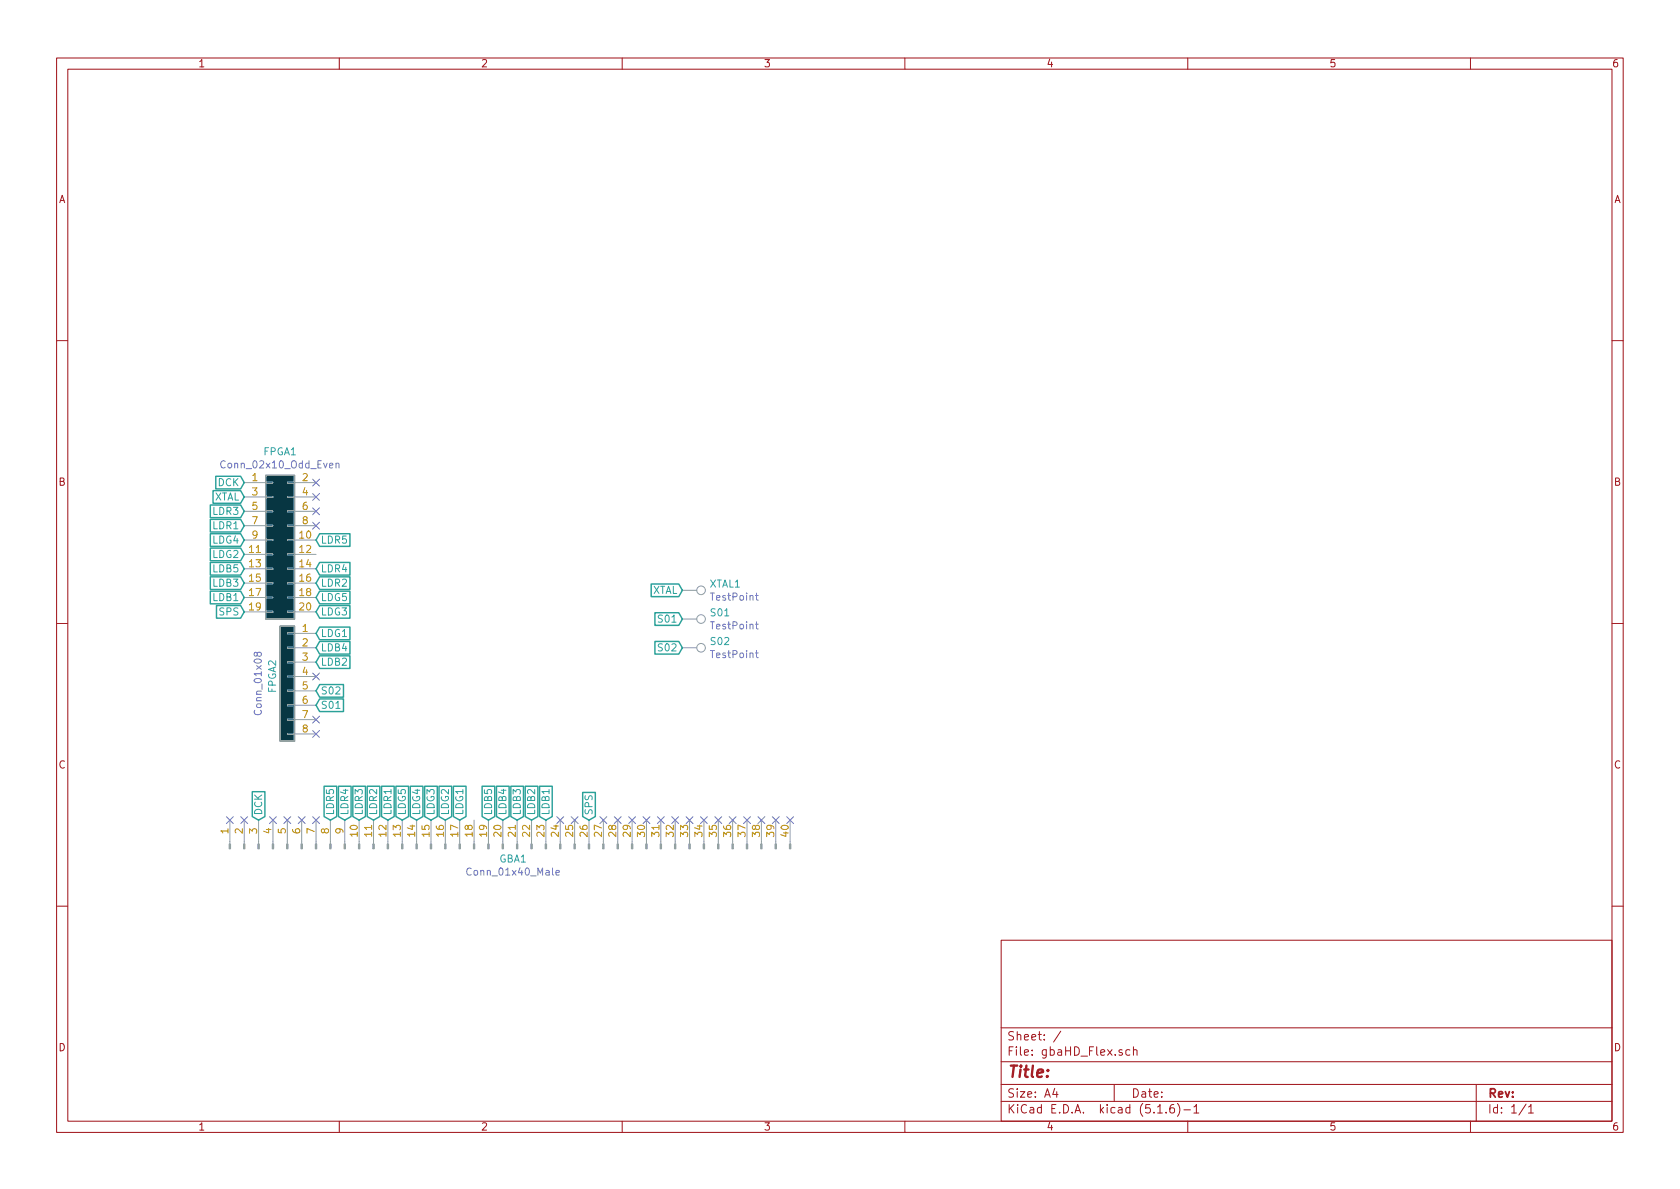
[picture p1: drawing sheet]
<svg xmlns="http://www.w3.org/2000/svg" width="297mm" height="210mm" viewBox="0 0 297 210" stroke-linecap="round" stroke-linejoin="round" font-family="sans-serif">
<g fill="none" stroke="#9f1017" stroke-width=".18">
<path d="M10 10.3h277v189.9h-277zM12 12.2h273v186.1h-273zM60 10.3v1.9M110 10.3v1.9M160 10.3v1.9M210 10.3v1.9M260 10.3v1.9M10 60.2h2M285 60.2h2M10 110.3h2M285 110.3h2M10 160.2h2"/>
<path d="M177 166.3h108v32h-108zM285 160.2h2M60 198.3v1.9M110 198.3v1.9M160 198.3v1.9M177 194.8h108M177 191.8h108M177 187.8h108M177 181.8h108M186.5 192.5l-.4 1h1M186.8 193v1M187.6 182.3l-1.3 2"/>
<path d="M197 191.8v3M199.8 185.7l-.5-.1-.2 .3v.6l.2 .1 .5-.1M200.4 185.7l.2-.1 .4 .1v.9M200.4 185.1v1.5M204.7 196.8h.8M206.2 196.7v.1M207.5 195.3a.59 .59 0 0 0-.7 .7v.5l.2 .2 .4 .1 .2-.1 .1-.5-.2-.2-.4-.1-.3 .3M208.2 195.1a1.71 1.71 0 0 1 0 2.3M209.3 196.3h1.2M210 198.3v1.9M211.1 195.8l.4-.5v1.5M211.1 196.8h.9"/>
<path d="M260 198.3v1.9M261 191.8v6.5M269.8 195.2l-1.2 2M270.3 195.8l.4-.5v1.5M270.3 196.8h.8"/>
</g>
<g fill="#073642" stroke="#073642" stroke-width=".18">
<path d="M49.5 110.7h2.6v20.4h-2.6z"/>
<path d="M47 84.1h5.1v25.4h-5.1z"/>
</g>
<path d="M47 84.1h5.1v25.4h-5.1zM49.5 110.7h2.6v20.4h-2.6z" fill="none" stroke="#93a1a1" stroke-width=".25"/>
<g fill="none" stroke="#93a1a1" stroke-width=".18">
<path d="M43.2 85.3h3.8M43.2 95.5h3.8M43.2 98h3.8M43.2 87.9h3.8M43.2 90.4h3.8M43.2 93h3.8M47 97.9h1.3v.3h-1.3zM47 92.8h1.3v.3h-1.3zM47 90.3h1.3v.2h-1.3zM47 87.8h1.3v.2h-1.3zM47 85.2h1.3v.3h-1.3zM47 95.4h1.3v.2h-1.3z"/>
<path d="M50.8 97.9h1.3v.3h-1.3zM50.8 92.8h1.3v.3h-1.3zM50.8 90.3h1.3v.2h-1.3zM50.8 87.8h1.3v.2h-1.3zM50.8 85.2h1.3v.3h-1.3zM50.8 95.4h1.3v.2h-1.3zM52.1 85.3h3.8M52.1 95.5h3.8M52.1 98h3.8M52.1 87.9h3.8M52.1 90.4h3.8M52.1 93h3.8"/>
<path d="M43.2 100.6h3.8M43.2 103.1h3.8M43.2 105.7h3.8M43.2 108.2h3.8M47 100.5h1.3v.2h-1.3zM47 103h1.3v.2h-1.3zM47 105.5h1.3v.3h-1.3zM47 108.1h1.3v.2h-1.3zM50.8 117h1.3v.2h-1.3zM50.8 114.4h1.3v.3h-1.3zM50.8 111.9h1.3v.2h-1.3zM50.8 119.5h1.3v.3h-1.3z"/>
<path d="M50.8 100.5h1.3v.2h-1.3zM50.8 103h1.3v.2h-1.3zM50.8 105.5h1.3v.3h-1.3zM50.8 108.1h1.3v.2h-1.3zM52.1 112h3.8M52.1 114.5h3.8M52.1 117.1h3.8M52.1 119.6h3.8M52.1 100.6h3.8M52.1 103.1h3.8M52.1 105.7h3.8M52.1 108.2h3.8"/>
<path d="M120.6 114.5h2.6M120.6 109.5h2.6M120.6 104.4h2.6M50.8 124.6h1.3v.2h-1.3zM50.8 127.1h1.3v.3h-1.3zM50.8 129.7h1.3v.2h-1.3zM50.8 122h1.3v.3h-1.3zM52.1 122.2h3.8M52.1 124.7h3.8M52.1 127.2h3.8M52.1 129.8h3.8M40.6 145v4.2"/>
<path d="M43.2 145v4.2M45.7 145v4.2M48.3 145v4.2M50.8 145v4.2M53.3 145v4.2M55.9 145v4.2M58.4 145v4.2M61 145v4.2M63.5 145v4.2M66 145v4.2M68.6 145v4.2M71.1 145v4.2"/>
<path d="M73.7 145v4.2M76.2 145v4.2M78.7 145v4.2M81.3 145v4.2M83.8 145v4.2M86.4 145v4.2M88.9 145v4.2M91.4 145v4.2M94 145v4.2M96.5 145v4.2M99.1 145v4.2M101.6 145v4.2"/>
<path d="M104.1 145v4.2M106.7 145v4.2M109.2 145v4.2M111.8 145v4.2M114.3 145v4.2M116.8 145v4.2M119.4 145v4.2M121.9 145v4.2M124.5 145v4.2M127 145v4.2M129.5 145v4.2M132.1 145v4.2"/>
<path d="M134.6 145v4.2M137.2 145v4.2M139.7 145v4.2"/>
<circle cx="124" cy="114.5" r=".76"/>
<circle cx="124" cy="104.4" r=".76"/>
<circle cx="124" cy="109.5" r=".76"/>
</g>
<g fill="none" stroke="#6c71c4" stroke-width=".18">
<path d="M55.3 84.7l1.2 1.2M55.3 92.3l1.2 1.3M55.3 89.8l1.2 1.2M55.3 87.3l1.2 1.2M56.5 84.7l-1.2 1.2M56.5 92.3l-1.2 1.3M56.5 89.8l-1.2 1.2M56.5 87.3l-1.2 1.2M59.4 82l.2-.1 .3 .1v.7M59.4 81.9v.8M45.5 115.6l.2-.3h.3l.2 .3-.1 .4h-.4l-.2-.1-.1-.5h-.4l-.1 .4 .2 .2h.3l.1-.2M55.3 119l1.2 1.2"/>
<path d="M56.5 119l-1.2 1.2M133.6 115.5h.5M133.6 110.4h.5M133.6 105.3h.5M133.8 115v1.1l.3 .2M133.8 110v1l.3 .2M133.8 104.9v1.1l.3 .1M55.3 126.6l1.2 1.3M55.3 129.2l1.2 1.2M56.5 126.6l-1.2 1.3M56.5 129.2l-1.2 1.2M40 144.4l1.2 1.2"/>
<path d="M41.2 144.4l-1.2 1.2M42.6 144.4l1.2 1.2M43.8 144.4l-1.2 1.2M47.7 144.4l1.2 1.2M48.9 144.4l-1.2 1.2M50.2 144.4l1.2 1.2M51.4 144.4l-1.2 1.2M52.7 144.4l1.2 1.2M53.9 144.4l-1.2 1.2M55.3 144.4l1.2 1.2M56.5 144.4l-1.2 1.2M98.3 154.3l.6-.1v-.2l-.4-.1-.2 .2 .1 .6h.5"/>
<path d="M98.5 144.4l1.2 1.2M99.7 144.4l-1.2 1.2M101 144.4l1.2 1.2M102.2 144.4l-1.2 1.2M106.1 144.4l1.2 1.2M107.3 144.4l-1.2 1.2M108.6 144.4l1.2 1.2M109.8 144.4l-1.2 1.2M111.2 144.4l1.2 1.2M112.4 144.4l-1.2 1.2M113.7 144.4l1.2 1.2M114.9 144.4l-1.2 1.2"/>
<path d="M116.2 144.4l1.2 1.2M117.4 144.4l-1.2 1.2M118.8 144.4l1.2 1.2M120 144.4l-1.2 1.2M121.3 144.4l1.2 1.2M122.5 144.4l-1.2 1.2M123.9 144.4l1.2 1.2M125.1 144.4l-1.2 1.2M126.4 144.4l1.2 1.2M127.6 144.4l-1.2 1.2M128.9 144.4l1.2 1.2M130.1 144.4l-1.2 1.2"/>
<path d="M131.5 144.4l1.2 1.2M132.7 144.4l-1.2 1.2M134 144.4l1.2 1.2M135.2 144.4l-1.2 1.2M136.6 144.4l1.2 1.2M137.8 144.4l-1.2 1.2M139.1 144.4l1.2 1.2M140.3 144.4l-1.2 1.2"/>
</g>
<g fill="#93a1a1" stroke="#93a1a1" stroke-width=".18">
<path d="M139.6 149.2h.2v.9h-.2z"/>
<path d="M137 149.2h.3v.9h-.3z"/>
<path d="M134.5 149.2h.2v.9h-.2z"/>
<path d="M132 149.2h.2v.9h-.2z"/>
<path d="M129.4 149.2h.3v.9h-.3z"/>
<path d="M126.9 149.2h.2v.9h-.2z"/>
<path d="M124.3 149.2h.3v.9h-.3z"/>
<path d="M121.8 149.2h.2v.9h-.2z"/>
<path d="M119.3 149.2h.2v.9h-.2z"/>
<path d="M116.7 149.2h.3v.9h-.3z"/>
<path d="M114.2 149.2h.2v.9h-.2z"/>
<path d="M111.6 149.2h.3v.9h-.3z"/>
<path d="M109.1 149.2h.2v.9h-.2z"/>
<path d="M106.6 149.2h.2v.9h-.2z"/>
<path d="M104 149.2h.3v.9h-.3z"/>
<path d="M101.5 149.2h.2v.9h-.2z"/>
<path d="M98.9 149.2h.3v.9h-.3z"/>
<path d="M96.4 149.2h.2v.9h-.2z"/>
<path d="M93.9 149.2h.2v.9h-.2z"/>
<path d="M91.3 149.2h.3v.9h-.3z"/>
<path d="M88.8 149.2h.2v.9h-.2z"/>
<path d="M86.2 149.2h.3v.9h-.3z"/>
<path d="M83.7 149.2h.2v.9h-.2z"/>
<path d="M81.2 149.2h.2v.9h-.2z"/>
<path d="M78.6 149.2h.3v.9h-.3z"/>
<path d="M76.1 149.2h.2v.9h-.2z"/>
<path d="M73.5 149.2h.3v.9h-.3z"/>
<path d="M71 149.2h.2v.9h-.2z"/>
<path d="M68.5 149.2h.2v.9h-.2z"/>
<path d="M65.9 149.2h.3v.9h-.3z"/>
<path d="M63.4 149.2h.2v.9h-.2z"/>
<path d="M60.8 149.2h.3v.9h-.3z"/>
<path d="M58.3 149.2h.2v.9h-.2z"/>
<path d="M55.8 149.2h.2v.9h-.2z"/>
<path d="M53.2 149.2h.3v.9h-.3z"/>
<path d="M50.7 149.2h.2v.9h-.2z"/>
<path d="M48.1 149.2h.3v.9h-.3z"/>
<path d="M45.6 149.2h.2v.9h-.2z"/>
<path d="M43.1 149.2h.2v.9h-.2z"/>
<path d="M40.5 149.2h.3v.9h-.3z"/>
</g>
<g fill="none" stroke="#2aa198" stroke-width=".25">
<path d="M37.2 89.3h5.3l.7 1.1-.7 1.1h-5.3zM37.2 99.5h5.3l.7 1.1-.7 1.1h-5.3zM37.2 96.9h5.3l.7 1.1-.7 1.2h-5.3zM37.2 94.4h5.3l.7 1.1-.7 1.1h-5.3zM37.2 91.8h5.3l.7 1.2-.7 1.1h-5.3zM37.7 86.8h4.8l.7 1.1-.7 1.1h-4.8zM38.2 84.2h4.3l.7 1.1-.7 1.2h-4.3zM56.5 94.4h5.4v2.2h-5.4l-.6-1.1zM56.5 99.5h5.4v2.2h-5.4l-.6-1.1zM37.2 104.5h5.3l.7 1.2-.7 1.1h-5.3zM37.2 102h5.3l.7 1.1-.7 1.1h-5.3zM38.3 107.1h4.2l.7 1.1-.7 1.1h-4.2z"/>
<path d="M56.5 116h5.4v2.2h-5.4l-.6-1.1zM56.5 113.4h5.4v2.3h-5.4l-.6-1.2zM56.5 110.9h5.4v2.2h-5.4l-.6-1.1zM56.5 107.1h5.4v2.2h-5.4l-.6-1.1zM56.5 104.5h5.4v2.3h-5.4l-.6-1.1zM56.5 102h5.4v2.2h-5.4l-.6-1.1zM115.1 103.3h4.9l.6 1.1-.6 1.1h-4.9zM115.8 108.4h4.2l.6 1.1-.6 1.1h-4.2zM115.8 113.4h4.2l.6 1.1-.6 1.2h-4.2zM44.6 140h2.2v4.4l-1.1 .6-1.1-.6zM56.5 123.6h4.2v2.2h-4.2l-.6-1.1zM56.5 121.1h4.2v2.2h-4.2l-.6-1.1z"/>
<path d="M57.3 139h2.2v5.4l-1.1 .6-1.1-.6zM59.8 139h2.3v5.4l-1.1 .6-1.2-.6zM62.4 139h2.2v5.4l-1.1 .6-1.1-.6zM64.9 139h2.3v5.4l-1.2 .6-1.1-.6zM67.5 139h2.2v5.4l-1.1 .6-1.1-.6zM70 139h2.2v5.4l-1.1 .6-1.1-.6zM72.5 139h2.3v5.4l-1.1 .6-1.2-.6zM75.1 139h2.2v5.4l-1.1 .6-1.1-.6zM77.6 139h2.3v5.4l-1.2 .6-1.1-.6zM80.2 139h2.2v5.4l-1.1 .6-1.1-.6zM85.2 139h2.3v5.4l-1.1 .6-1.2-.6zM87.8 139h2.2v5.4l-1.1 .6-1.1-.6z"/>
<path d="M90.3 139h2.3v5.4l-1.2 .6-1.1-.6zM92.9 139h2.2v5.4l-1.1 .6-1.1-.6zM95.4 139h2.2v5.4l-1.1 .6-1.1-.6zM103 140.1h2.3v4.3l-1.2 .6-1.1-.6z"/>
</g>
<path d="M59.4 125.3h.7" fill="none" stroke="#2aa198" stroke-width=".18"/>
<text font-size="2.8" fill="#9f1017" x="178" y="190.5">Title:</text>
<g font-size="2.1" fill="#9f1017">
<text x="178" y="184">Sheet: /</text>
<text x="178" y="186.7">File: gbaHD_Flex.sch</text>
<text x="178" y="196.9">KiCad E.D.A. kicad (5.1.6)-1</text>
<text x="178" y="194.1">Size: A4</text>
<text x="200" y="194.1">Date:</text>
<text x="263" y="194.1">Rev:</text>
<text x="263" y="196.9">Id: 1/1</text>
</g>
<g font-size="1.8" fill="#9f1017">
<text x="35" y="11.9">1</text>
<text x="85" y="11.9">2</text>
<text x="135" y="11.9">3</text>
<text x="185" y="11.9">4</text>
<text x="235" y="11.9">5</text>
<text x="285" y="11.9">6</text>
<text x="10.4" y="35.9">A</text>
<text x="285.4" y="35.9">A</text>
<text x="10.4" y="85.9">B</text>
<text x="285.4" y="85.9">B</text>
<text x="10.4" y="135.9">C</text>
<text x="285.4" y="135.9">C</text>
<text x="10.4" y="185.9">D</text>
<text x="285.4" y="185.9">D</text>
<text x="35" y="199.9">1</text>
<text x="85" y="199.9">2</text>
<text x="135" y="199.9">3</text>
<text x="185" y="199.9">4</text>
<text x="235" y="199.9">5</text>
<text x="285" y="199.9">6</text>
</g>
<g font-size="1.8" fill="#6c71c4">
<text x="39.5" y="82.8">Conn_02x10_Odd_Even</text>
<text x="125.8" y="106.2">TestPoint</text>
<text x="125.8" y="111.3">TestPoint</text>
<text x="125.8" y="116.4">TestPoint</text>
<text x="46.3" y="126.1" transform="rotate(-90 46.3 126.1)">Conn_01x08</text>
<text x="83.1" y="154.8">Conn_01x40_Male</text>
</g>
<g font-size="1.8" fill="#268bd2">
<text x="46.6" y="80.5">FPGA1</text>
<text x="125.5" y="103.9">XTAL1</text>
<text x="125.7" y="109">S01</text>
<text x="125.7" y="114.1">S02</text>
<text x="48.8" y="122.5" transform="rotate(-90 48.8 122.5)">FPGA2</text>
<text x="88.3" y="152.5">GBA1</text>
</g>
<g font-size="1.8" fill="#2aa198">
<text x="37.8" y="88.5">XTAL</text>
<text x="38.6" y="86">DCK</text>
<text x="37.8" y="91.1">LDR3</text>
<text x="37.8" y="93.6">LDR1</text>
<text x="37.7" y="98.7">LDG2</text>
<text x="37.7" y="96.1">LDG4</text>
<text x="37.8" y="101.2">LDB5</text>
<text x="56.7" y="96.1">LDR5</text>
<text x="56.7" y="101.2">LDR4</text>
<text x="37.8" y="106.3">LDB1</text>
<text x="37.8" y="103.8">LDB3</text>
<text x="56.7" y="106.3">LDG5</text>
<text x="56.7" y="103.8">LDR2</text>
<text x="115.2" y="105">XTAL</text>
<text x="38.9" y="108.8">SPS</text>
<text x="56.7" y="112.6">LDG1</text>
<text x="56.7" y="108.8">LDG3</text>
<text x="116.7" y="110.1">S01</text>
<text x="56.7" y="117.7">LDB2</text>
<text x="56.7" y="115.2">LDB4</text>
<text x="116.7" y="115.2">S02</text>
<text x="56.7" y="125.3">S01</text>
<text x="56.7" y="122.8">S02</text>
<text x="46.4" y="144.2" transform="rotate(-90 46.4 144.2)">DCK</text>
<text x="59.1" y="144.2" transform="rotate(-90 59.1 144.2)">LDR5</text>
<text x="61.6" y="144.2" transform="rotate(-90 61.6 144.2)">LDR4</text>
<text x="64.1" y="144.2" transform="rotate(-90 64.1 144.2)">LDR3</text>
<text x="66.7" y="144.2" transform="rotate(-90 66.7 144.2)">LDR2</text>
<text x="69.2" y="144.2" transform="rotate(-90 69.2 144.2)">LDR1</text>
<text x="71.8" y="144.2" transform="rotate(-90 71.8 144.2)">LDG5</text>
<text x="74.3" y="144.2" transform="rotate(-90 74.3 144.2)">LDG4</text>
<text x="76.8" y="144.2" transform="rotate(-90 76.8 144.2)">LDG3</text>
<text x="79.4" y="144.2" transform="rotate(-90 79.4 144.2)">LDG2</text>
<text x="81.9" y="144.2" transform="rotate(-90 81.9 144.2)">LDG1</text>
<text x="87" y="144.2" transform="rotate(-90 87 144.2)">LDB5</text>
<text x="89.5" y="144.2" transform="rotate(-90 89.5 144.2)">LDB4</text>
<text x="92.1" y="144.2" transform="rotate(-90 92.1 144.2)">LDB3</text>
<text x="94.6" y="144.2" transform="rotate(-90 94.6 144.2)">LDB2</text>
<text x="97.2" y="144.2" transform="rotate(-90 97.2 144.2)">LDB1</text>
<text x="104.8" y="144.2" transform="rotate(-90 104.8 144.2)">SPS</text>
</g>
<g font-size="1.8" fill="#b58900">
<text x="44.6" y="85.1">1</text>
<text x="44.6" y="87.6">3</text>
<text x="53.5" y="85.1">2</text>
<text x="53.5" y="87.6">4</text>
<text x="44.6" y="90.2">5</text>
<text x="44.6" y="92.7">7</text>
<text x="44.6" y="95.2">9</text>
<text x="53" y="95.2">10</text>
<text x="53.5" y="90.2">6</text>
<text x="53.5" y="92.7">8</text>
<text x="44.1" y="97.8">11</text>
<text x="44.1" y="100.3">13</text>
<text x="53" y="97.8">12</text>
<text x="53" y="100.3">14</text>
<text x="44.1" y="102.9">15</text>
<text x="44.1" y="105.4">17</text>
<text x="44.1" y="107.9">19</text>
<text x="53" y="102.9">16</text>
<text x="53" y="105.4">18</text>
<text x="53" y="107.9">20</text>
<text x="53.5" y="111.8">1</text>
<text x="53.5" y="114.3">2</text>
<text x="53.5" y="116.8">3</text>
<text x="53.5" y="119.4">4</text>
<text x="53.5" y="121.9">5</text>
<text x="53.5" y="124.5">6</text>
<text x="53.5" y="127">7</text>
<text x="53.5" y="129.5">8</text>
<text x="40.4" y="147.4" transform="rotate(-90 40.4 147.4)">1</text>
<text x="42.9" y="147.4" transform="rotate(-90 42.9 147.4)">2</text>
<text x="45.5" y="147.4" transform="rotate(-90 45.5 147.4)">3</text>
<text x="48" y="147.4" transform="rotate(-90 48 147.4)">4</text>
<text x="50.5" y="147.4" transform="rotate(-90 50.5 147.4)">5</text>
<text x="53.1" y="147.4" transform="rotate(-90 53.1 147.4)">6</text>
<text x="55.6" y="147.4" transform="rotate(-90 55.6 147.4)">7</text>
<text x="58.2" y="147.4" transform="rotate(-90 58.2 147.4)">8</text>
<text x="60.7" y="147.4" transform="rotate(-90 60.7 147.4)">9</text>
<text x="63.2" y="147.9" transform="rotate(-90 63.2 147.9)">10</text>
<text x="65.8" y="147.9" transform="rotate(-90 65.8 147.9)">11</text>
<text x="68.3" y="147.9" transform="rotate(-90 68.3 147.9)">12</text>
<text x="70.9" y="147.9" transform="rotate(-90 70.9 147.9)">13</text>
<text x="73.4" y="147.9" transform="rotate(-90 73.4 147.9)">14</text>
<text x="75.9" y="147.9" transform="rotate(-90 75.9 147.9)">15</text>
<text x="78.5" y="147.9" transform="rotate(-90 78.5 147.9)">16</text>
<text x="81" y="147.9" transform="rotate(-90 81 147.9)">17</text>
<text x="83.6" y="147.9" transform="rotate(-90 83.6 147.9)">18</text>
<text x="86.1" y="147.9" transform="rotate(-90 86.1 147.9)">19</text>
<text x="88.6" y="147.9" transform="rotate(-90 88.6 147.9)">20</text>
<text x="91.2" y="147.9" transform="rotate(-90 91.2 147.9)">21</text>
<text x="93.7" y="147.9" transform="rotate(-90 93.7 147.9)">22</text>
<text x="96.3" y="147.9" transform="rotate(-90 96.3 147.9)">23</text>
<text x="98.8" y="147.9" transform="rotate(-90 98.8 147.9)">24</text>
<text x="101.3" y="147.9" transform="rotate(-90 101.3 147.9)">25</text>
<text x="103.9" y="147.9" transform="rotate(-90 103.9 147.9)">26</text>
<text x="106.4" y="147.9" transform="rotate(-90 106.4 147.9)">27</text>
<text x="109" y="147.9" transform="rotate(-90 109 147.9)">28</text>
<text x="111.5" y="147.9" transform="rotate(-90 111.5 147.9)">29</text>
<text x="114" y="147.9" transform="rotate(-90 114 147.9)">30</text>
<text x="116.6" y="147.9" transform="rotate(-90 116.6 147.9)">31</text>
<text x="119.1" y="147.9" transform="rotate(-90 119.1 147.9)">32</text>
<text x="121.7" y="147.9" transform="rotate(-90 121.7 147.9)">33</text>
<text x="124.2" y="147.9" transform="rotate(-90 124.2 147.9)">34</text>
<text x="126.7" y="147.9" transform="rotate(-90 126.7 147.9)">35</text>
<text x="129.3" y="147.9" transform="rotate(-90 129.3 147.9)">36</text>
<text x="131.8" y="147.9" transform="rotate(-90 131.8 147.9)">37</text>
<text x="134.4" y="147.9" transform="rotate(-90 134.4 147.9)">38</text>
<text x="136.9" y="147.9" transform="rotate(-90 136.9 147.9)">39</text>
<text x="139.4" y="147.9" transform="rotate(-90 139.4 147.9)">40</text>
</g>
</svg>
